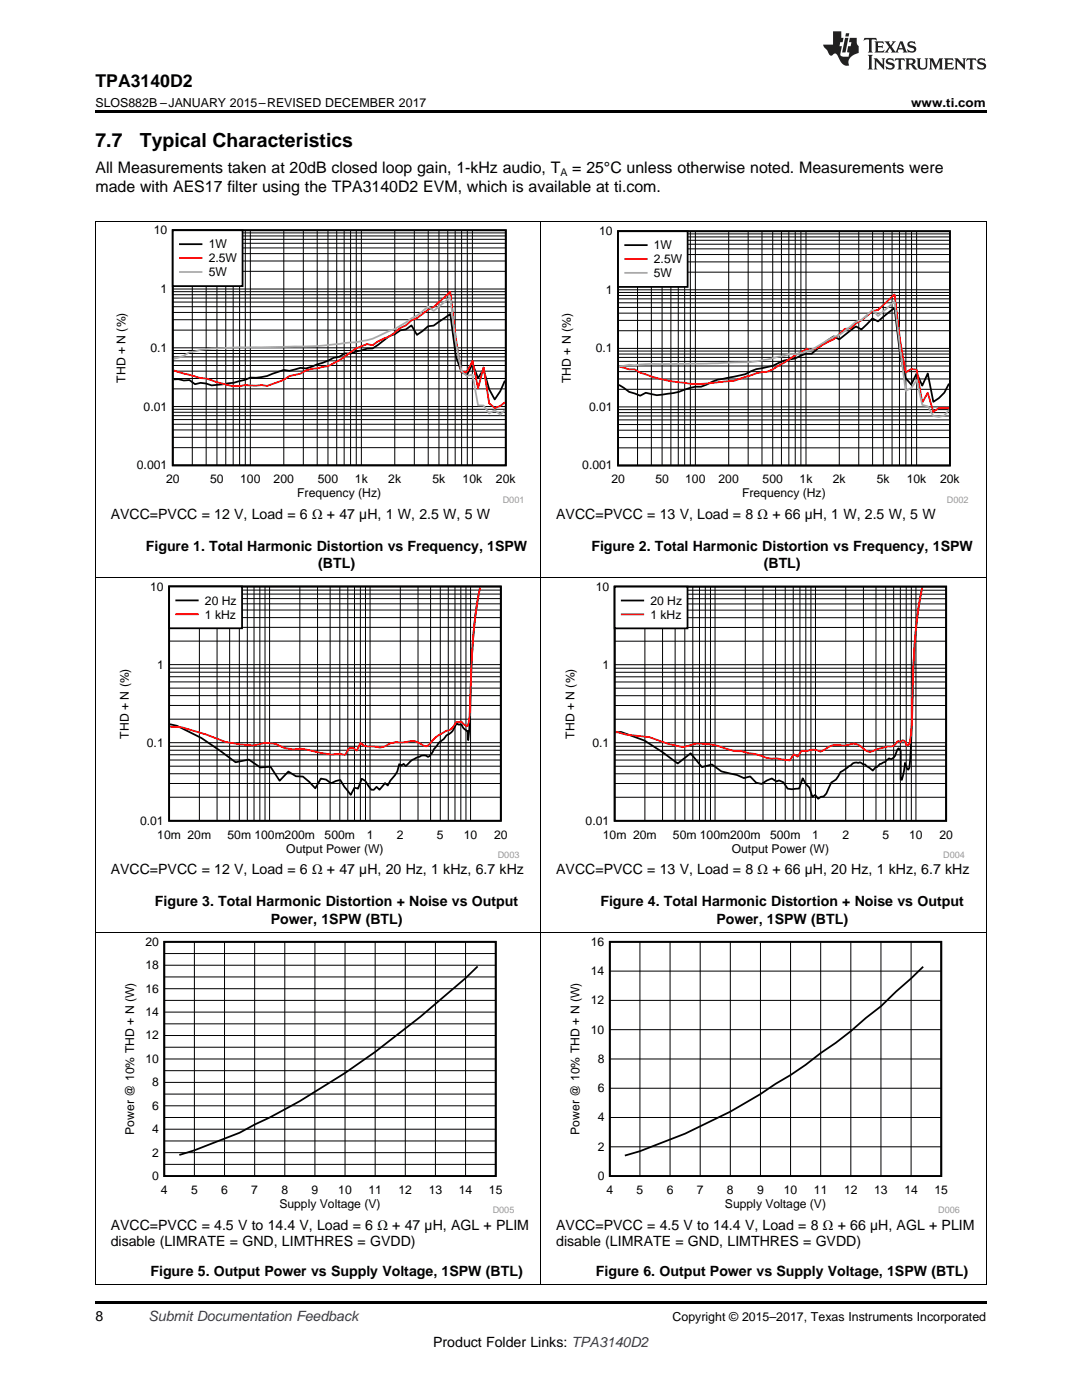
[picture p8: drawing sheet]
<svg xmlns="http://www.w3.org/2000/svg" width="216mm" height="279mm" viewBox="0 0 216 279" stroke-linecap="round" stroke-linejoin="round" font-family="sans-serif">
<path d="M19 259.7h177.8v.5h-177.8z" fill="#000"/>
<path d="M19.1 186.1v70.3M107.9 186.1v70.3M196.8 186.1v70.3M19 256.4h177.8" fill="none" stroke="#000" stroke-width=".2"/>
<path d="M24.4 187h78.2v55.1h-78.2z" fill-rule="evenodd" fill="#fff"/>
<path d="M32.8 188h66.1v46.7h-66.1zM95.3 192.9a212.6 212.6 0 0 1-26.5 21.2l-3 1.9a111.3 111.3 0 0 1-15 8.4l-3 1.7-9 3.5-3 .9" fill="none" stroke="#000" stroke-width=".35"/>
<g fill="none" stroke="#000" stroke-width=".2">
<path d="M32.8 199.6h66.1M32.8 197.3h66.1M32.8 195h66.1M32.8 192.6h66.1M32.8 190.3h66.1M38.8 188v46.7M44.8 188v46.7M50.8 188v46.7M56.8 188v46.7M62.8 188v46.7M68.8 188v46.7M74.9 188v46.7"/>
<path d="M80.9 188v46.7M86.9 188v46.7M92.9 188v46.7M32.8 218.3h66.1M32.8 216h66.1M32.8 213.7h66.1M32.8 211.3h66.1M32.8 209h66.1M32.8 206.7h66.1M32.8 204.3h66.1M32.8 202h66.1M32.8 232.4h66.1"/>
<path d="M32.8 230h66.1M32.8 227.7h66.1M32.8 225.4h66.1M32.8 223h66.1M32.8 220.7h66.1"/>
</g>
<path d="M113.3 187h78.2v55.1h-78.2z" fill-rule="evenodd" fill="#fff"/>
<path d="M121.7 188h66.1v46.7h-66.1zM184.2 192.9l-8.4 7.9-3 2.4-3 2.6-9 6.7-3.1 2-3 1.8a101.5 101.5 0 0 1-15 8.5l-3 1.4-9 3.5-3 .9" fill="none" stroke="#000" stroke-width=".35"/>
<g fill="none" stroke="#000" stroke-width=".2">
<path d="M19.1 115.2v70.9M107.9 115.2v70.9M196.8 115.2v70.9M19 186.1h177.8M121.7 199.6h66.1M121.7 193.8h66.1M127.7 188v46.7M133.7 188v46.7M139.7 188v46.7M145.7 188v46.7M151.7 188v46.7M157.7 188v46.7"/>
<path d="M163.8 188v46.7M169.8 188v46.7M175.8 188v46.7M181.8 188v46.7M121.7 217.2h66.1M121.7 211.3h66.1M121.7 205.5h66.1M121.7 228.9h66.1M121.7 223h66.1"/>
</g>
<path d="M23.4 116.1h80.2v55.1h-80.2z" fill-rule="evenodd" fill="#fff"/>
<path d="M33.8 117h66.1v46.8h-66.1zM95.8 117.2l-1 5.8a140.5 140.5 0 0 0-.8 13.2l-.2 6.2-.4 5.3-.1-1.8h-.2l-.6-.5-.4-.8h-.7l-.2-.2-.2 .2a3.2 3.2 0 0 1-1.9 2.2l-.6 .7a7 7 0 0 0-2.5 3l-.6 .6a1.32 1.32 0 0 0-1.7-.1l-1 .5a4.2 4.2 0 0 0-1.7 1.4l-.5-.5-.4 .4-.4-.3a5.6 5.6 0 0 1-1.8 3.3l-.5 1-.6-.5-1.1 1.3-.6-.6-.5 .6h-.5l-1.2-1.8-.7-.4-.8 2-.7-.2-.7 1.4-1.3-1.5-.8-1.5-.9 .3-.9 .4-1-.7-1.1-.2-1.1 1.9-1.2-1.3-1.3-1-1.3-.1-1.6-.9-1.7 1.8-1.8-2.8-2.1 .2-2.2-1.6-2.7 .5-6.8-4.8-4.9-2.4-1.4-.4" fill="none" stroke="#000" stroke-width=".35"/>
<g fill="none" stroke="#000" stroke-width=".2">
<path d="M33.8 119.5h66.1M33.8 118.6h66.1M33.8 117.8h66.1M39.8 117v46.8M43.3 117v46.8M45.8 117v46.8M47.8 117v46.8M49.3 117v46.8M50.7 117v46.8M51.8 117v46.8M52.9 117v46.8M53.8 117v46.8"/>
<path d="M59.8 117v46.8M63.4 117v46.8M65.9 117v46.8M67.8 117v46.8M69.4 117v46.8M70.7 117v46.8M71.9 117v46.8M72.9 117v46.8M73.8 117v46.8M79.9 117v46.8M83.4 117v46.8M85.9 117v46.8"/>
<path d="M87.9 117v46.8M89.4 117v46.8M90.8 117v46.8M92 117v46.8M93 117v46.8M93.9 117v46.8M99.9 117v46.8M33.8 138.8h66.1M33.8 137.3h66.1M33.8 136.1h66.1M33.8 135.1h66.1M33.8 134.2h66.1"/>
<path d="M33.8 133.3h66.1M33.8 132.6h66.1M33.8 127.9h66.1M33.8 125.2h66.1M33.8 123.3h66.1M33.8 121.7h66.1M33.8 120.5h66.1M33.8 159.1h66.1M33.8 156.4h66.1M33.8 154.4h66.1M33.8 152.9h66.1M33.8 151.7h66.1"/>
<path d="M33.8 150.6h66.1M33.8 149.7h66.1M33.8 148.9h66.1M33.8 148.2h66.1M33.8 143.5h66.1M33.8 140.8h66.1"/>
</g>
<path d="M95.8 117.2l-.2 .8a81.6 81.6 0 0 0-1.3 11l-.6 13.8-.4 2.1-.7-.2-.6-.8a.8 .8 0 0 1-1 .2 3.3 3.3 0 0 1-2.3 2 8.8 8.8 0 0 0-3.3 2.7 1.5 1.5 0 0 1-1.8-.5l-.3-.2a3.6 3.6 0 0 0-2.5 0l-.9 .1a4 4 0 0 0-3 .7l-1.1 .3-1.2-.2h-1.3l-.7-.2-.7-.5-.7 1.5-.8-.5h-.7l-.9 1.4-.8-.2-2 .1-6-1.2-1.5 .2-1.7-.3-1.8-.8-2.1-.3-2.3 .6-2.6-.2-3-.5-3.8-1.5-4.9-1.4-2.4-.2" fill="none" stroke="#f00" stroke-width=".35"/>
<path d="M33.8 117.1h14.5v8.3h-14.5z" fill-rule="evenodd" fill="#fff"/>
<path d="M33.8 117.1h14.5v8.3h-14.5zM35.2 119.8h4.3" fill="none" stroke="#000" stroke-width=".35"/>
<path d="M35.2 122.6h4.3" fill="none" stroke="#f00" stroke-width=".35"/>
<path d="M112.3 116.1h80.2v55.1h-80.2z" fill-rule="evenodd" fill="#fff"/>
<path d="M122.6 117.1h66.2v46.7h-66.2zM184 117.2l-.2 1.1a77.4 77.4 0 0 0-1.3 9.9l-.3 8a219.5 219.5 0 0 1-.8 17l-.2 .4-.2-.1-.4-1.3-.4 2.6-.2 .8h-.3v-5.9l-.4-.4-.2 .3a2.49 2.49 0 0 1-1.2 1.9l-.5-.2-.5 .4-.2 .4-1.1 .4-.6 .6h-.3l-.5 .7-1.6-1.2h-.3l-.7-.5-.3 .2a1.25 1.25 0 0 0-1.5 .4l-2.1 1.4a3.2 3.2 0 0 1-1.8 2.1l-1 2.2-.5 .6h-.6l-.6 .4-.5-.8-.6 .4-.6-1.8-.7-.7-.6-1.2-.7 2.1-1.5 .1-.8-.1-.9-1.3-.8-.3-.6 .2-.9-.6-1 .4-1 .6-1.1-.2-1.2-1.2-1.3 .3-1.3-.6-3.1-.7-1.9-1.4-2 .5-2.3-2.8-2.6 2.1-3-2.3-3.6-2.3-4.7-1.7h-1.1" fill="none" stroke="#000" stroke-width=".35"/>
<g fill="none" stroke="#000" stroke-width=".2">
<path d="M122.6 119.5h66.2M122.6 118.6h66.2M122.6 117.8h66.2M128.7 117.1v46.7M132.2 117.1v46.7M134.7 117.1v46.7M136.6 117.1v46.7M138.2 117.1v46.7M139.6 117.1v46.7M140.7 117.1v46.7M141.8 117.1v46.7M142.7 117.1v46.7"/>
<path d="M148.7 117.1v46.7M152.2 117.1v46.7M154.8 117.1v46.7M156.7 117.1v46.7M158.3 117.1v46.7M159.6 117.1v46.7M160.8 117.1v46.7M161.8 117.1v46.7M162.7 117.1v46.7M168.8 117.1v46.7M172.3 117.1v46.7M174.8 117.1v46.7"/>
<path d="M176.7 117.1v46.7M178.3 117.1v46.7M179.7 117.1v46.7M180.8 117.1v46.7M181.8 117.1v46.7M182.8 117.1v46.7M188.8 117.1v46.7M122.6 138.8h66.2M122.6 137.3h66.2M122.6 136.1h66.2M122.6 135.1h66.2M122.6 134.2h66.2"/>
<path d="M122.6 133.4h66.2M122.6 132.7h66.2M122.6 128h66.2M122.6 125.2h66.2M122.6 123.3h66.2M122.6 121.8h66.2M122.6 120.5h66.2M122.6 159.1h66.2M122.6 156.4h66.2M122.6 154.4h66.2M122.6 152.9h66.2M122.6 151.7h66.2"/>
<path d="M122.6 150.6h66.2M122.6 149.7h66.2M122.6 148.9h66.2M122.6 148.2h66.2M122.6 143.5h66.2M122.6 140.8h66.2"/>
</g>
<path d="M184 117.2l-.1 .7a73.4 73.4 0 0 0-1.4 10.7l-.6 16.1-.4 3.6-.2 .3-.4 .2-.2-.7-.4-.3-.2-.1-.5 .3-.5-.1a1.76 1.76 0 0 1-2 1.1l-2.3 .6a1.78 1.78 0 0 1-2.6-.2 2.57 2.57 0 0 0-3.1-.7l-.8 .1a4.3 4.3 0 0 0-4 .9l-.6 .3a2.55 2.55 0 0 0-2.4-.2l-1.4 .1-.8 1.1-.7-.5-.8 1.3-2.6-.5-1 .1-1.1-.2-2.2-.7-1.3-.2-1.4-.4h-1.5l-1.6-.5a11.1 11.1 0 0 0-8.6-.3l-3.1-.7-3.6-1.3-4.7-.5-2.1-.6" fill="none" stroke="#f00" stroke-width=".35"/>
<path d="M122.6 117.1h14.6v8.3h-14.6z" fill-rule="evenodd" fill="#fff"/>
<path d="M122.6 117.1h14.6v8.3h-14.6zM124.1 119.8h4.3" fill="none" stroke="#000" stroke-width=".35"/>
<path d="M124.1 122.6h4.3" fill="none" stroke="#f00" stroke-width=".35"/>
<path d="M19.1 44.3v70.9M107.9 44.3v70.9M196.8 44.3v70.9M19 115.2h177.8" fill="none" stroke="#000" stroke-width=".2"/>
<path d="M22.7 45h81.6v55.3h-81.6z" fill-rule="evenodd" fill="#fff"/>
<path d="M34.5 45.9h66.4v47h-66.4zM34.6 75.7h1l1.1 .2 1.1-.1 1.1 .9 1.1-.3 1.1 .1 1.1 .4 4.5-.5 2.2-.6 1.1-.4a9 9 0 0 0 4.4-.8l2.2-.8 1.1 .2 2.2-.6 1.2 .1 3.3-1.1 2.2-1 1.1-.2 1.1-.7 1.1 .1 3.3-1 1.1-.1 3.4-2.4 1.1-.4 1.1-.8 1.1-.2 1.1-.8 1.1 1.9 2.2-1.7 1.1-.1 3.3-2.3 1.2 8.4 1.1 3.1 1.1 .7 1.1-2.3 1.1 2.9 1.1-1.8 1.1 4 1.1 2 1.1-1.6 .9-2.1" fill="none" stroke="#000" stroke-width=".36"/>
<g fill="none" stroke="#000" stroke-width=".2">
<path d="M34.5 59.5h66.4M34.5 58.8h66.4M34.5 58.2h66.4M34.5 57.7h66.4M34.5 54.1h66.4M34.5 52.1h66.4M34.5 50.6h66.4M34.5 49.5h66.4M34.5 48.6h66.4M34.5 47.8h66.4M34.5 47.1h66.4M34.5 46.5h66.4"/>
<path d="M38.4 45.9v47M41.1 45.9v47M43.3 45.9v47M45 45.9v47M46.5 45.9v47M47.8 45.9v47M48.9 45.9v47M50 45.9v47M56.6 45.9v47M60.5 45.9v47M63.3 45.9v47M65.4 45.9v47"/>
<path d="M67.2 45.9v47M68.7 45.9v47M70 45.9v47M71.1 45.9v47M72.1 45.9v47M78.8 45.9v47M82.7 45.9v47M85.4 45.9v47M87.6 45.9v47M89.3 45.9v47M90.8 45.9v47M92.1 45.9v47"/>
<path d="M93.2 45.9v47M94.3 45.9v47M34.5 77.6h66.4M34.5 75.5h66.4M34.5 74.1h66.4M34.5 72.9h66.4M34.5 72h66.4M34.5 71.2h66.4M34.5 70.5h66.4M34.5 69.9h66.4M34.5 69.4h66.4M34.5 65.9h66.4"/>
<path d="M34.5 63.8h66.4M34.5 62.4h66.4M34.5 61.2h66.4M34.5 60.3h66.4M34.5 89.3h66.4M34.5 87.3h66.4M34.5 85.8h66.4M34.5 84.7h66.4M34.5 83.7h66.4M34.5 83h66.4M34.5 82.3h66.4M34.5 81.7h66.4"/>
<path d="M34.5 81.1h66.4"/>
</g>
<path d="M34.6 73.9l5.4 1.6h1.1l2.2 .8a10.6 10.6 0 0 0 5.6 .6l2.2 .1 1.1-.1 1.1 .1a15.8 15.8 0 0 0 4.4-1.9l2.2-.5 1.2-.7 1.1-.3 3.3-.5a19.1 19.1 0 0 0 4.4-2.8l1.1-.7 2.2-.9 1.1 .2 1.2-.8 2.2-1 2.2-1.7 1.1-.5 1.1-1 1.1-.4 2.2-1.7 1.1-.5 3.3-3 1.2 9.2 1.1 6.8 1.1-.1 1.1-2.1 1.1 5.4 1.1-4.2 1.1 7.2 1.1 .9 1.1-.4 .9-.7" fill="none" stroke="#f00" stroke-width=".36"/>
<path d="M34.6 71.6l2.1-.6 1.1-.7a56.5 56.5 0 0 1 12.2-1h2.2a128.8 128.8 0 0 0 17.7-.9l1.1-.1a15.5 15.5 0 0 0 6.7-2.3 17.9 17.9 0 0 0 4.4-2.5l1.1-.5 2.2-1.8 1.1 .9 3.3-2.8 1.2 9.1 1.1 5.7 1.1 .9 1.1-.2 1.1 6.1h1.1l1.1 1.6 1.1-.6 1.1 .8 .9-.9" fill="none" stroke="#aaa" stroke-width=".36"/>
<path d="M34.5 46h13.9v11.1h-13.9z" fill-rule="evenodd" fill="#fff"/>
<path d="M34.5 46h13.9v11.1h-13.9zM35.9 48.7h4.3" fill="none" stroke="#000" stroke-width=".36"/>
<path d="M35.9 51.5h4.3" fill="none" stroke="#f00" stroke-width=".36"/>
<path d="M35.9 54.3h4.3" fill="none" stroke="#aaa" stroke-width=".36"/>
<path d="M111.6 45.2h81.6v55.1h-81.6z" fill-rule="evenodd" fill="#fff"/>
<path d="M123.3 46.1h66.2v46.8h-66.2zM189.4 76.6l-1 1.8-1.1 1.1-1.1 .7-1.1-5.7-1.1 2.5-1.1-2.5-1.1 2.2-1.1-1.2-1.1-4.7-1.1-9.3-3.3 2.7-1.1-.7-2.2 2.3-1.1-.7-3.3 2.6-1.1-.6a23.2 23.2 0 0 0-4.5 3.5h-1.1l-2.2 .9a9.2 9.2 0 0 0-4.4 1.5l-3.3 .7-2.2 1-5.5 1.1-3.3 1.4a9.8 9.8 0 0 0-4.4 1l-2.2 .4a6.5 6.5 0 0 1-4.4-.2l-1.2 .6-2.2-.8-2-1.4" fill="none" stroke="#000" stroke-width=".35"/>
<g fill="none" stroke="#000" stroke-width=".2">
<path d="M123.3 59.6h66.2M123.3 59h66.2M123.3 58.4h66.2M123.3 57.8h66.2M123.3 54.3h66.2M123.3 52.3h66.2M123.3 50.8h66.2M123.3 49.7h66.2M123.3 48.7h66.2M123.3 48h66.2M123.3 47.3h66.2M123.3 46.7h66.2"/>
<path d="M127.2 46.1v46.8M130 46.1v46.8M132.1 46.1v46.8M133.9 46.1v46.8M135.3 46.1v46.8M136.6 46.1v46.8M137.8 46.1v46.8M138.8 46.1v46.8M145.4 46.1v46.8M149.3 46.1v46.8M152 46.1v46.8M154.2 46.1v46.8"/>
<path d="M155.9 46.1v46.8M157.4 46.1v46.8M158.7 46.1v46.8M159.8 46.1v46.8M160.8 46.1v46.8M167.5 46.1v46.8M171.4 46.1v46.8M174.1 46.1v46.8M176.3 46.1v46.8M178 46.1v46.8M179.5 46.1v46.8M180.8 46.1v46.8"/>
<path d="M181.9 46.1v46.8M182.9 46.1v46.8M123.3 77.7h66.2M123.3 75.6h66.2M123.3 74.2h66.2M123.3 73h66.2M123.3 72.1h66.2M123.3 71.3h66.2M123.3 70.7h66.2M123.3 70.1h66.2M123.3 69.5h66.2M123.3 66h66.2"/>
<path d="M123.3 63.9h66.2M123.3 62.5h66.2M123.3 61.4h66.2M123.3 60.4h66.2M123.3 89.4h66.2M123.3 87.3h66.2M123.3 85.9h66.2M123.3 84.7h66.2M123.3 83.8h66.2M123.3 83h66.2M123.3 82.3h66.2M123.3 81.7h66.2"/>
<path d="M123.3 81.2h66.2"/>
</g>
<path d="M123.5 73.2l2 .5h1.1l1.1 .7a33.3 33.3 0 0 0 13.3 2.1l3.3-.3a8.9 8.9 0 0 0 4.4-1 13 13 0 0 1 4.4-1l3.3-1.8 2.2-1.5 2.2-1.2 1.1 .1 1.2-.4 3.3-1.7 2.2-2.1h1.1l1.1-1.1 1.1-.6 2.2-1.8 1.1-.2 3.3-3.2 1.1 9.3 1.1 6.3 1.1-.6 1.1 .1 1.1 6.6 1.1-2 1.1 3.8 1.1-.8 2.1 .1" fill="none" stroke="#f00" stroke-width=".35"/>
<path d="M123.5 73.2l2-.4 1.1 .1 3.4-.3 14.3-.2a42.9 42.9 0 0 0 9.9-.9l2.2-.4 1.1-.5 1.1 .1 1.1-.2a10 10 0 0 0 4.5-2l2.2-1.3 1.1-.3 3.3-2.7 1.1-.4 2.2-2 1.1 1.3 3.3-3 2.2 17.9 1.1-.5 1.1-1.6 1.1 4.9 1.1 .3 1.1 1.9 1.1 .2 1.1-.3 1-1.1" fill="none" stroke="#aaa" stroke-width=".35"/>
<path d="M123.3 46.1h13.9v11.2h-13.9z" fill-rule="evenodd" fill="#fff"/>
<path d="M123.3 46.1h13.9v11.2h-13.9zM124.8 48.9h4.2" fill="none" stroke="#000" stroke-width=".35"/>
<path d="M124.8 51.7h4.2" fill="none" stroke="#f00" stroke-width=".35"/>
<path d="M124.8 54.5h4.2" fill="none" stroke="#aaa" stroke-width=".35"/>
<path d="M19 44.3h177.8" fill="none" stroke="#000" stroke-width=".2"/>
<path d="M19 22h177.8v.5h-177.8z" fill="#000"/>
<g fill="#231f20">
<path d="M172.5 7.6l-.1 .5 .4-.2h.6v.1v2.1l-.2 .4h.9l-.2-.4v-2.1l.1-.1h.5l.5 .2-.2-.5zM174.5 8.3l.2 .3v1.5l-.2 .4h1.8l.2-.6a1.04 1.04 0 0 1-1.3 .2v-.7h.6l.3 .2v-.6l-.3 .2h-.6v-.6l.8-.1 .4 .3-.2-.5zM176.5 8.3l.9 1.1-.9 1.1h.8l-.2-.2 .4-.7 .5 .7-.2 .2h1.5l-.2-.2 .2-.4h.9l.1 .4-.2 .2h1l-.3-.3-.7-1.9h-.5l-.9 2-.8-1 .9-1h-.8l.1 .3-.4 .5-.3-.6 .1-.2zM179.7 8.6l.4 1h-.7zM181.3 8.4a.63 .63 0 0 0-.2 .7 .63 .63 0 0 0 .6 .4l.6 .2 .1 .2a.75 .75 0 0 1-.7 .4 .75 .75 0 0 1-.6-.5l.1 .7 .1-.1a1.11 1.11 0 0 0 1.5-.6 1.13 1.13 0 0 0-1.2-.8l-.1-.4a1.04 1.04 0 0 1 1.2 .2l-.2-.5-.2 .1-.4-.2zM173.2 10.9l.2 .4v2.2l-.2 .4h1l-.3-.4v-2.2l.3-.4zM174.3 11.6l.3 .4v1.5l-.3 .4h.8l-.2-.4v-1.3l1.5 1.7v-1.9l.2-.4h-.7l.2 .4v.9l-1.1-1.3zM177 11.8a.62 .62 0 0 0-.2 .7 .62 .62 0 0 0 .6 .4l.6 .1 .1 .3a.76 .76 0 0 1-.7 .3 .76 .76 0 0 1-.7-.4l.2 .7 .1-.1a1.11 1.11 0 0 0 1.5-.6 1.13 1.13 0 0 0-1.2-.8l-.1-.4a1.04 1.04 0 0 1 1.2 .2l-.2-.6-.2 .1-.5-.1zM178.7 11.6l-.2 .6a.61 .61 0 0 1 .8-.3v1.6l-.2 .4h.9l-.2-.4v-1.6a.63 .63 0 0 1 .7 .3l-.1-.6zM180.6 11.6l.3 .4v1.5l-.3 .4h1l-.2-.2-.1-.8 .6 .2a.76 .76 0 0 0 1.2 .7l-1-1a.58 .58 0 0 0 .6-.5 .58 .58 0 0 0-.5-.6zM181.4 11.9h.1a.45 .45 0 0 1 .5 .1 .45 .45 0 0 1 .1 .5l-.8 .2zM182.9 11.6l.2 .2a2.17 2.17 0 0 0 .3 1.9 .99 .99 0 0 0 1.6-.6v-1.1l.2-.4h-.7l.2 .2a1.92 1.92 0 0 1-.2 1.8 .6 .6 0 0 1-.9-.5v-1.1l.2-.4zM185.4 11.6l.2 .4v1.5l-.2 .4h.7l-.2-.4v-1.4l.8 1.8 .8-1.8v1.4l-.2 .4h.9l-.2-.4v-1.5l.2-.4h-.8l-.6 1.5-.6-1.5zM188.4 11.6l.2 .4v1.5l-.2 .4h1.8l.1-.6a1.04 1.04 0 0 1-1.2 .1v-.6h.5l.4 .2v-.6l-.4 .2h-.5v-.7h.8l.3 .3-.1-.6zM190.5 11.6l.2 .4v1.5l-.2 .4h.7l-.2-.4v-1.3l1.5 1.7v-1.9l.2-.4h-.7l.2 .4v.9l-1.1-1.3zM192.9 11.6l-.1 .6a.61 .61 0 0 1 .7-.3l.1 1.6-.3 .4h1l-.3-.4 .1-1.6a.63 .63 0 0 1 .7 .3l-.1-.6zM195.2 11.8a.62 .62 0 0 0-.2 .7 .62 .62 0 0 0 .6 .4l.6 .1 .1 .3a.76 .76 0 0 1-.7 .3 .76 .76 0 0 1-.6-.4l.1 .7 .1-.1a1.11 1.11 0 0 0 1.6-.6 1.13 1.13 0 0 0-1.3-.8l-.1-.4a1.04 1.04 0 0 1 1.2 .2l-.1-.6-.2 .1-.5-.1z"/>
<path d="M166.2 6.3v2.6h-1.9v.4l.8 .9a.91 .91 0 0 0 1 .8 .56 .56 0 0 1 .5-.3 .56 .56 0 0 1 .5 .3l.4 .8a1.53 1.53 0 0 0 1.9 1.2 1.54 1.54 0 0 1 1-2.1l.9-.3v-1.4a1.52 1.52 0 0 1-.4-1.6h-1.3l-.2 .8h.5l-.2 .8h-.5l-.1 1v.2l.4 .1-.2 .8a1.93 1.93 0 0 1-1.6-.3l.3-1.8h-.5l.2-.8h.4l.2-.8h-.4v-1.3zM168.6 7.6l-.6 2.9h.7l.6-2.9zM168.8 6.6l-.1 .7h.6l.2-.7z"/>
</g>
<g font-size="3.9">
<text x="19" y="29.3">7.7</text>
<text x="27.9" y="29.3">Typical Characteristics</text>
</g>
<text font-size="3.5" x="19" y="17.3">TPA3140D2</text>
<g font-size="3.2">
<text x="19" y="34.4">All Measurements taken at 20dB closed loop gain, 1-kHz audio, T</text>
<text x="114.2" y="34.4">= 25°C unless otherwise noted. Measurements were</text>
<text x="19" y="38.3">made with AES17 filter using the TPA3140D2 EVM, which is available at ti.com.</text>
</g>
<g font-size="2.8">
<text x="22.1" y="103.6">AVCC=PVCC = 12 V, Load = 6 Ω + 47 µH, 1 W, 2.5 W, 5 W</text>
<text x="111" y="103.6">AVCC=PVCC = 13 V, Load = 8 Ω + 66 µH, 1 W, 2.5 W, 5 W</text>
<text x="29.1" y="109.9">Figure 1. Total Harmonic Distortion vs Frequency, 1SPW</text>
<text x="63.5" y="113.5">(BTL)</text>
<text x="118" y="109.9">Figure 2. Total Harmonic Distortion vs Frequency, 1SPW</text>
<text x="152.4" y="113.5">(BTL)</text>
<text x="22.1" y="174.5">AVCC=PVCC = 12 V, Load = 6 Ω + 47 µH, 20 Hz, 1 kHz, 6.7 kHz</text>
<text x="111" y="174.5">AVCC=PVCC = 13 V, Load = 8 Ω + 66 µH, 20 Hz, 1 kHz, 6.7 kHz</text>
<text x="30.9" y="180.8">Figure 3. Total Harmonic Distortion + Noise vs Output</text>
<text x="54" y="184.4">Power, 1SPW (BTL)</text>
<text x="119.8" y="180.8">Figure 4. Total Harmonic Distortion + Noise vs Output</text>
<text x="142.9" y="184.4">Power, 1SPW (BTL)</text>
<text x="22.1" y="245.4">AVCC=PVCC = 4.5 V to 14.4 V, Load = 6 Ω + 47 µH, AGL + PLIM</text>
<text x="111" y="245.4">AVCC=PVCC = 4.5 V to 14.4 V, Load = 8 Ω + 66 µH, AGL + PLIM</text>
<text x="22.1" y="248.6">disable (LIMRATE = GND, LIMTHRES = GVDD)</text>
<text x="111" y="248.6">disable (LIMRATE = GND, LIMTHRES = GVDD)</text>
<text x="30" y="254.7">Figure 5. Output Power vs Supply Voltage, 1SPW (BTL)</text>
<text x="118.9" y="254.7">Figure 6. Output Power vs Supply Voltage, 1SPW (BTL)</text>
<text x="19" y="263.6">8</text>
<text x="86.4" y="268.9">Product Folder Links: TPA3140D2</text>
</g>
<text font-size="2.8" fill="#0000c8" x="29.6" y="263.6">Submit Documentation Feedback</text>
<g font-size="2.5">
<text x="19" y="21.4">SLOS882B –JANUARY 2015–REVISED DECEMBER 2017</text>
<text x="181.8" y="21.4">www.ti.com</text>
<text x="134.2" y="263.6">Copyright © 2015–2017, Texas Instruments Incorporated</text>
</g>
<g font-size="2.4">
<text x="30.7" y="46.8">10</text>
<text x="119.6" y="46.9">10</text>
<text x="41.6" y="49.6">1W</text>
<text x="41.6" y="52.4">2.5W</text>
<text x="130.5" y="49.8">1W</text>
<text x="130.5" y="52.5">2.5W</text>
<text x="32" y="58.5">1</text>
<text x="41.6" y="55.1">5W</text>
<text x="120.9" y="58.6">1</text>
<text x="130.5" y="55.3">5W</text>
<text x="30" y="70.2">0.1</text>
<text x="118.9" y="70.3">0.1</text>
<text x="25" y="76.4" transform="rotate(-90 25 76.4)">THD + N (%)</text>
<text x="113.9" y="76.5" transform="rotate(-90 113.9 76.5)">THD + N (%)</text>
<text x="28.7" y="81.9">0.01</text>
<text x="117.5" y="82">0.01</text>
<text x="27.3" y="93.7">0.001</text>
<text x="116.2" y="93.7">0.001</text>
<text x="33.1" y="96.4">20</text>
<text x="41.9" y="96.4">50</text>
<text x="47.9" y="96.4">100</text>
<text x="54.6" y="96.4">200</text>
<text x="59.3" y="99.2">Frequency (Hz)</text>
<text x="63.4" y="96.4">500</text>
<text x="70.8" y="96.4">1k</text>
<text x="77.5" y="96.4">2k</text>
<text x="86.3" y="96.4">5k</text>
<text x="92.3" y="96.4">10k</text>
<text x="99" y="96.4">20k</text>
<text x="122" y="96.5">20</text>
<text x="130.8" y="96.5">50</text>
<text x="136.7" y="96.5">100</text>
<text x="143.4" y="96.5">200</text>
<text x="148.1" y="99.2">Frequency (Hz)</text>
<text x="152.2" y="96.5">500</text>
<text x="159.5" y="96.5">1k</text>
<text x="166.2" y="96.5">2k</text>
<text x="175" y="96.5">5k</text>
<text x="180.9" y="96.5">10k</text>
<text x="187.6" y="96.5">20k</text>
<text x="30" y="117.8">10</text>
<text x="118.9" y="117.9">10</text>
<text x="40.9" y="120.7">20 Hz</text>
<text x="40.9" y="123.4">1 kHz</text>
<text x="129.8" y="120.7">20 Hz</text>
<text x="129.8" y="123.5">1 kHz</text>
<text x="31.3" y="133.4">1</text>
<text x="120.2" y="133.5">1</text>
<text x="25.7" y="147.4" transform="rotate(-90 25.7 147.4)">THD + N (%)</text>
<text x="29.3" y="149">0.1</text>
<text x="114.6" y="147.4" transform="rotate(-90 114.6 147.4)">THD + N (%)</text>
<text x="118.2" y="149">0.1</text>
<text x="28" y="164.6">0.01</text>
<text x="31.4" y="167.4">10m 20m</text>
<text x="45.4" y="167.4">50m 100m200m</text>
<text x="64.8" y="167.4">500m</text>
<text x="73.2" y="167.4">1</text>
<text x="79.2" y="167.4">2</text>
<text x="87.2" y="167.4">5</text>
<text x="92.5" y="167.4">10</text>
<text x="98.6" y="167.4">20</text>
<text x="116.9" y="164.6">0.01</text>
<text x="120.3" y="167.4">10m 20m</text>
<text x="134.3" y="167.4">50m 100m200m</text>
<text x="153.7" y="167.4">500m</text>
<text x="162.1" y="167.4">1</text>
<text x="168.1" y="167.4">2</text>
<text x="176.1" y="167.4">5</text>
<text x="181.4" y="167.4">10</text>
<text x="187.4" y="167.4">20</text>
<text x="57.1" y="170.1">Output Power (W)</text>
<text x="146" y="170.1">Output Power (W)</text>
<text x="29" y="188.8">20</text>
<text x="117.9" y="188.8">16</text>
<text x="29" y="193.4">18</text>
<text x="117.9" y="194.6">14</text>
<text x="29" y="202.8">14</text>
<text x="29" y="198.1">16</text>
<text x="117.9" y="200.4">12</text>
<text x="29" y="207.5">12</text>
<text x="117.9" y="206.3">10</text>
<text x="29" y="212.1">10</text>
<text x="119.3" y="212.1">8</text>
<text x="30.4" y="221.5">6</text>
<text x="30.4" y="216.8">8</text>
<text x="119.3" y="218">6</text>
<text x="26.8" y="226.5" transform="rotate(-90 26.8 226.5)">Power @ 10% THD + N (W)</text>
<text x="30.4" y="226.2">4</text>
<text x="115.7" y="226.5" transform="rotate(-90 115.7 226.5)">Power @ 10% THD + N (W)</text>
<text x="119.3" y="223.8">4</text>
<text x="30.4" y="230.8">2</text>
<text x="119.3" y="229.7">2</text>
<text x="30.4" y="235.5">0</text>
<text x="32.1" y="238.3">4</text>
<text x="38.1" y="238.3">5</text>
<text x="44.1" y="238.3">6</text>
<text x="50.1" y="238.3">7</text>
<text x="56.2" y="238.3">8</text>
<text x="62.2" y="238.3">9</text>
<text x="67.5" y="238.3">10</text>
<text x="73.5" y="238.3">11</text>
<text x="79.5" y="238.3">12</text>
<text x="85.5" y="238.3">13</text>
<text x="91.6" y="238.3">14</text>
<text x="97.6" y="238.3">15</text>
<text x="119.3" y="235.5">0</text>
<text x="121" y="238.3">4</text>
<text x="127" y="238.3">5</text>
<text x="133" y="238.3">6</text>
<text x="139" y="238.3">7</text>
<text x="145.1" y="238.3">8</text>
<text x="151.1" y="238.3">9</text>
<text x="156.4" y="238.3">10</text>
<text x="162.4" y="238.3">11</text>
<text x="168.4" y="238.3">12</text>
<text x="174.4" y="238.3">13</text>
<text x="180.5" y="238.3">14</text>
<text x="186.5" y="238.3">15</text>
<text x="55.7" y="241">Supply Voltage (V)</text>
<text x="144.6" y="241">Supply Voltage (V)</text>
</g>
<text font-size="2.1" x="111.8" y="35.1">A</text>
<g font-size="1.8" fill="#999">
<text x="100.3" y="100.3">D001</text>
<text x="188.9" y="100.3">D002</text>
<text x="99.3" y="171.2">D003</text>
<text x="188.2" y="171.2">D004</text>
<text x="98.3" y="242.1">D005</text>
<text x="187.2" y="242.1">D006</text>
</g>
</svg>
